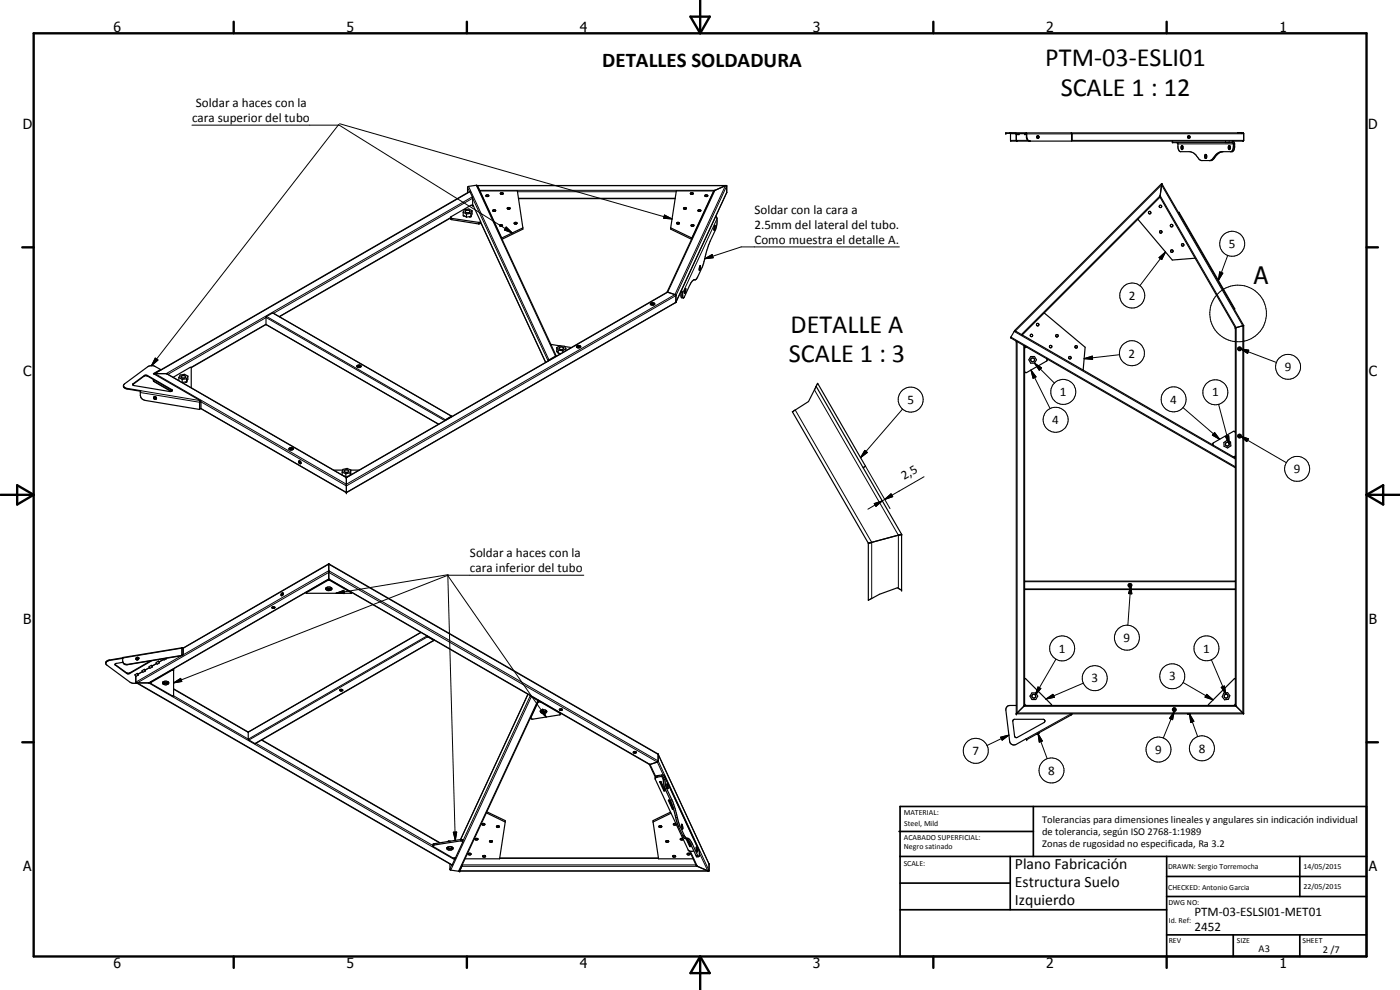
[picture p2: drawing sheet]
<svg xmlns="http://www.w3.org/2000/svg" width="420mm" height="297mm" viewBox="0 0 420 297" stroke-linecap="round" stroke-linejoin="round" font-family="sans-serif">
<g fill="none" stroke="#000" stroke-width=".35">
<path d="M308 39.9v.1M308 39.9l.3 1.9M321.5 39.9l.1 2.4M371.4 39.9h1.1M141 57.4l-94.8 54.8h4l53.8 31.1M141 57.4h.1M141 57.4l.8 2.1v2.1M143.2 55.8l74.8-.1 .1 2.1-15.3 33M143.2 55.7l-.3-.1-2.5 .4-.1 1.8M143.2 55.7l23.8 51.1M143.3 55.7l.7 1.6M144 57.1v.2"/>
<path d="M144 57.3v.2v-.2M144 57.3h11.3l1.6 11.1M144 57.3l6.6 14.1M145.9 58.6l.6-.1 .2 .2-.6 .3-.3-.2zM146 58.9h.5M150.1 58l.6-.2 .3 .3-.6 .2zM150.3 58.3h.6M155.6 59.6h47M207.2 58a.39 .39 0 0 1 .5-.2 .39 .39 0 0 1 .2 .4l-.5 .1zM207.3 58.3h.6M211.6 58.6l.5-.1 .3 .3-.5 .2-.4-.2zM211.7 58.9h.5"/>
<path d="M214.2 57.4l-14 30.3M214.2 57.3h-11.2l-1.7 11.1M214.2 57.3l-6.6 14.1M214.2 57.3v.2M217.8 55.7l-3.4 1.4-.2 .3M303.3 40v2.3M303.3 42.3h.1M304.7 40l.3 .4h.8v-.4M305 40l.1 2.3M307.5 40v.4h.5M308 40l-6.1-.1h71.2l.1 2.2-.1 .2h-69.8M308 40v1.4l.6 .8"/>
<path d="M308.4 42l.6 .3M308.7 42.3h.2M311.2 41.3l.3 .2M311.2 41.1v.2M311.2 40.9v.4M311.2 41.3l.2 .1M311.4 40.8l-.2 .1M311.5 41.5h.1M311.5 40.7h.1M311.5 40.7l-.1 .1M311.5 40.7l.4 .4-.4 .4M311.6 40.9l-.2 .2 .2 .2"/>
<path d="M311.6 40.9v.1M311.6 41v.2M311.6 41.2v.1M321.6 40.1h.2v2h-.2M348.1 59.1l22.6 39.2M348.1 59.1l-41.3 41.4M348.6 55.1l-.5 4M348.6 55.1l24.6 42.6M348.6 55.1l-44.1 44.1M351.8 42.3v.5h18.1l.3 .3-.1 1.3-.1 .6-.5 .5M353.3 42.8l.2 .4 .1 1.5 .5 .7 2.8 .1a4 4 0 0 1 3 2.3l.6 .4h3l.7-.4a4 4 0 0 1 2.9-2.3M354.6 43.8l.3-.1 .1 .4-.1 .8-.4-.3z"/>
<path d="M354.9 43.8v.9M356.5 40.9h.6v.5h-.6zM356.7 40.9l.2 .3-.2 .1zM361.6 46.4h.3l.3 .3-.3 .8-.3-.2zM362 46.4v1M368.8 43.8l.2-.1 .2 .4-.2 .8-.4-.5zM369.1 43.8v.9M369.8 42.3l.5 .3 .2 .6v1.2l-.4 .9-.2 .2h-3.1a3.8 3.8 0 0 0-3 2.3l-.7 .4M135.2 65.4l-51.3 29.6M135.2 65.3l.4 .2 8.2 1.3 .4-.2M135.3 65.1l6-3.5h.4l.4 .2 2.1 4.6v.5l-.6 .3-8-1.3-.4-.2zM139 63.7v1l1 .5"/>
<path d="M139 63.7l1 .5M139.7 63.3a.77 .77 0 0 1 1.3 .3 .74 .74 0 0 1-.7 .3 .74 .74 0 0 1-.6-.6zM140 64.2v1M141.3 65.1l-1.3 .1M141.3 64v1.1M141.3 64l-1.3 .2M141.7 63.2v1l-.4 .9M141.7 63.2l-1-.5-1.4 .2-.3 .8M141.7 63.2l-.4 .8M141.8 61.5l.1 .1M144.2 66.6l19.5 42.1M144.2 66.5v.1"/>
<path d="M148 63.4h.6M148.1 63.4l-.2-.2 .3-.3 .5 .2-.1 .3M148.2 63.4h.3M149.9 67.6l.8-.1a.39 .39 0 0 1-.3 .5 .39 .39 0 0 1-.5-.4zM150.1 67.9h.6M150.6 71.4v.2M152.3 62.7v-.3l.6-.1 .2 .2-.2 .2M152.3 62.7h.6M152.4 62.7h.5M154.3 66.9l.6-.2 .3 .3a.49 .49 0 0 1-.5 .2 .49 .49 0 0 1-.4-.3zM154.5 67.2h.5M156.9 68.4v.3l-6.2 3.1"/>
<path d="M156.9 68.4l-6.3 3M201.3 68.4v.3l6.2 3.1M201.3 68.4l6.3 3M203.2 67.2l-.2-.2 .3-.3 .6 .1-.1 .4M203.2 67.2h.6M205.3 62.7h.5M205.3 62.7l-.2-.3 .7-.1 .2 .2-.2 .2M207.4 67.6a.5 .5 0 0 1 .9 .1l-.6 .2zM207.6 71.4v.2M208 67.8l-.5 .1M209.8 63.4h.4a.33 .33 0 0 0-.3-.5 .33 .33 0 0 0-.3 .5h.6M210.1 79.8l.1 .6-.3 .8z"/>
<path d="M214.4 67.7l.2-.1v.5l-.3 1zM214.8 64.9l.4 .7-.2 2.6-2.3 5.2-1.8 6.5-1.5 3.2a1.15 1.15 0 0 1-1.3 .9l-.8 .9-2 4.3-.2 .2M341.5 65.8l10.3 12.2 6.9-.5M344.7 63.6l.3-.2a.39 .39 0 0 1 .4 .4 .39 .39 0 0 1-.5 .4 .39 .39 0 0 1-.2-.6zM353.7 63.8l.2-.1 16.6 28.9-.1 .1M79.8 97.4l-22.4 12.9M79.8 97.4l51.8 29.9M79.8 97.4l.1-2.4 2-1.1 53.7 31M195.2 91.1a.71 .71 0 0 1 1.3 .2 .75 .75 0 0 1-1.3-.1zM195.6 91.1l.5 .1-.4 .2zM196.5 91.2v.1M202.8 90.8l-98.8 57"/>
<path d="M202.8 90.8h.1M202.8 90.8v-2.3l-2.6-.8-96.2 55.6M204.3 87.5l.1 1.6 .7 .3M204.5 87.2l.3 .5 .3 1.7M205.7 86.6l.1 .7-.3 .7-.1-.5zM205.8 86.6h.1M209.9 81.2h.1M304.5 99.2l-1.2 2.1 1.7 1.1M304.5 99.2h.1M304.6 99.2l2.1 1.3M313.4 93.9l12.3 10.3-.6 6.8M370.7 98.3v113.4l2.5 2.5"/>
<path d="M373.2 97.7h.1M373.2 97.7v116.5h-68.2M373.2 97.7l-2.5 .6M37 115.9l.7 .7 4.5 .8M37.1 115.8l.8 .7 4.3 .7v.2M39.8 115.4l3.5-2.6 .5-.1 7.9 4.5M39.8 115.4l.2-.3 3.3-2.4 .6-.1 7.6 4.3 .2 .4-.4 .2M39.8 115.4l.5 .3 11 1.8M42.2 117.4l-.1 1.3a1.71 1.71 0 0 0 1.5 1.4l16.3 2.8M46 113.9l.2 .6 5.1 3M46.1 119.2v.1M46.3 119.3h.3v.3z"/>
<path d="M46.8 119.1l-.7 .1M46.8 119.2l-.7 .1M46.8 119.1l.1 .5M46.8 119.2l.1 .2-.1 .4h-.5l-.2-.5M48.2 110.9l-2.1-1.1-1.5 .1-7.2 5.3-.4 .7M48.2 110.9l-2.2 1.2 14 8v.3M48.2 110.9v.1M52 113.2l5.3-3 .1 6.1M53.7 113.3v.9M53.7 113.3l1 .5M54.5 112.8l.7-.1 .3 .1 .2 .3a.78 .78 0 0 1-1.4-.1zM54.7 113.8v1l1.3-.1"/>
<path d="M56 113.7v1M56 113.7l-1.3 .1M56.4 112.9v.9l-.4 .9M56.4 112.9l-1-.6-1.4 .2-.3 .8M56.4 112.9l-.4 .8M107.1 109.7a.71 .71 0 0 1 1.3 .3 .66 .66 0 0 1-.7 .3 .66 .66 0 0 1-.6-.6zM107.5 109.8h.4a.24 .24 0 0 1-.2 .3 .24 .24 0 0 1-.2-.3zM165.3 103.3l2.7 .5M166.9 106.8l-2.4 1.4M166.9 106.8h.1M167.1 104.3l.1 1.3M167.1 104.3l1-.6 1.3 .2 .4 .7"/>
<path d="M167.1 104.3l.4 .8M167.2 105.6l.3 .4M167.3 105.5l-.1 .1M167.5 106l.8 .1M167.5 105.1v.9M167.5 105.1l1.4 .1M167.8 104.3a.72 .72 0 0 1 .8-.2 .72 .72 0 0 1 .5 .5 .69 .69 0 0 1-.7 .3 .69 .69 0 0 1-.6-.6zM168.2 106.1h.1M168.9 105.2v.5M169.4 104l2 .3M169.8 104.6v.6M169.8 104.6l-.9 .6"/>
<path d="M173.1 103.8a.6 .6 0 0 1 .7-.2 .6 .6 0 0 1 .4 .6 .58 .58 0 0 1-.7 .3 .58 .58 0 0 1-.4-.7zM173.4 103.9l.3-.1 .2 .3-.4 .1zM244.9 116l-2.3 4.5-4.8 3.1 22.8 39.4M244.9 115.9v.1M244.9 115.9l25.7 44.4M244.9 115.9l.5-.9 14.3 24.9-.7 .4M305 102.4v111.8M305 102.4l2.5 1.4M306.7 100.5h.1M306.8 100.5l18.3 10.5M307.5 103.8v107.9l-2.5 2.5M307.5 103.8l63.2 36.5"/>
<path d="M308.1 104.2l-.6 .2M309.2 100.5l.4-.2 .3 .3a.37 .37 0 0 1-.4 .4 .37 .37 0 0 1-.3-.5zM309.3 107h1.2l.6 .9-.6 1.1h-1.2l-.5-1.1zM314.1 107.6l.2 .2-.2 .5-6 3.5-.6-.3M325.1 111l45.6 26.4M371.9 104.4h.2a.25 .25 0 0 1 .1 .4 .25 .25 0 0 1-.4 0zM59.9 120.6v2.3M60 120.2l-.1 2.7M60 120.4l-.1 .2h.4M60 120.4l.3 .2M60.2 122.6l43.8 25.2M60.3 120.6v2h-.4"/>
<path d="M86.8 134.5a.71 .71 0 0 1 1.2 .3 .67 .67 0 0 1-.7 .3 .67 .67 0 0 1-.5-.6zM87.2 134.5l.5 .2-.4 .2zM88 134.7h.1M89.7 138.3a.38 .38 0 0 1 .6 .3 .38 .38 0 0 1-.4 .5zM89.7 138.3a.46 .46 0 0 1 .6 .2 .46 .46 0 0 1-.1 .6M89.9 138.6l.1 .3zM135.5 125l-1.9 1.1M135.6 124.9l-2.1 1.3M135.6 124.9v.1M367.3 132.8l.9-.7 1.1 .5 .1 1.2-1 .6-1-.5zM370.7 129.7l-.6-.2-6 3.4-.2 .4 .2 .3M370.7 136.9l-.6 .2"/>
<path d="M371.9 130.6h.2a.25 .25 0 0 1 .1 .4 .25 .25 0 0 1-.4-.1zM100.2 141.1h2.6M102.7 141.6v.9M102.7 141.6l1.1 .6M103.2 142.8l.3 .1M103.3 141.2l.9-.2 .5 .3a.7 .7 0 0 1-.7 .5 .7 .7 0 0 1-.7-.6zM103.5 142.9v.1M103.8 142.2v.9M104 143.3v4.5M104.7 142.8l-.8 .4M105.1 141.9v.7M105.1 141.9l-1.3 .3"/>
<path d="M105.2 142.3h.1M105.2 142.2l-.1 .4M105.3 141.1h2.5M105.3 141l-.1 1.3M105.3 142.1l-.1 .2M105.3 141l-.2 .9M105.3 141l-1.1-.5-1.3 .3-.2 .8M84.4 178.7h.2M84.4 178.7h.1M84.6 178.2h.2l-.2 .3zM84.7 178.1h.1M84.9 177.9l-.5 .3v.5"/>
<path d="M84.9 177.9l.1 .5-.4 .3M84.9 177.9v.5l-.3 .3M91.9 177.8h.1M91.9 177.7l.1 .3h13.4v-.3M91.9 177.8l6.7-3.8 6.8 3.8M97.8 176.4a1.05 1.05 0 0 1 1.8 .4 1.09 1.09 0 0 1-1.9-.2zM97.8 176.4l.7 .4 .6-.1 .4-.3M98 176.3a.76 .76 0 0 0 1.3 0M98.7 173.8l96.2 55.6 2.5-.9 .1-2.2M98.7 169.2l98.8 57.1M98.7 169.2v4.6M98.7 173.8l-53.8 31.1h-4l-.1-.2v-1.8"/>
<path d="M98.7 169.2l-43.8 25.3M105.4 177.8h.1M260.6 163v17.1M270.6 160.3v16.8l-1.3-.7-5.4 1.9-3.2 1.7M270.6 160.3l-10 2.7M307.5 174.4h63.2M307.5 176.9h63.2M339 175.4h.2a.26 .26 0 0 1 0 .4 .26 .26 0 0 1-.3-.2zM34.5 199.3l.1 .1M34.6 199.4h.1M36.8 197.5l-4 .7a.85 .85 0 0 0-.8 .4 .85 .85 0 0 0 .1 1l7 5.1 .9 .3 1-.1M36.9 197.4v1.4"/>
<path d="M36.9 197.4l-4.3 .7-.8 .4-.1 .5M36.9 198.8l.1 .1M36.9 198.7l-2.1 .4-.3 .2M41 197.6l.1 .1M41.1 197.4h.2v.3h-.2zM41.6 197.4l.1 .1M41.6 197.4a.45 .45 0 0 1-.2 .5 .45 .45 0 0 1-.6-.2M41.6 197.4l-.6-.1-.2 .4M41.6 197.7l-.3 .3-.5-.2M45.1 198.3l-6.5 3.7h-.5l-3.5-2.6M45.4 199.6l.3 .5M45.4 199.6l.3 .2"/>
<path d="M45.4 199.6l-.7 .4 .3 .5 .7-.4M45.5 198.2l-6.9 4-.6-.1-3.5-2.8M45.7 199.8v.3M47 199.1l-1.3 .7M47.5 198.4l.3 .5M47.5 198.4l.3 .1M47.5 198.4l-.6 .4 .2 .5 .7-.4M47.8 198.5v.4M49 197.7l.2 .3 .7-.3M49.1 197.8l-1.3 .7M49.9 197.5v.2M54.6 196.6l-16.3 2.7-1.2-.3"/>
<path d="M54.6 196.6l.1 .1M54.6 194.4h.1M54.6 194.4l-17.7 3M54.6 194.4v.1M54.6 194.4v2.2M54.6 194.4l.4 .1v2M54.6 196.4l.4 .1-.3 .1zM54.7 196.5v.2M54.7 196.7l-16.7 2.8-.7-.2-.4-.5M81.6 182.2l.4 .2 .5-.2M81.6 182.2l.6-.2 .3 .3-.6 .2zM126.3 189.7l-51.8 30"/>
<path d="M128.2 190.8l2.1 1.3M128.3 190.9l1.9 1.1M130.2 192h.1M130.2 192.2l-53.6 30.9-2-1.1-.1-2.3M130.3 192.1h.1M260.7 180l-.1 .1M40.9 204.9l94.8 54.7 .9-2.1M41.2 202.1l.3 .5M41.2 202.1l.3 .1M41.2 202.1l-.7 .4 .3 .4M41.5 202.2v.4M41.5 202.6l-.7 .3"/>
<path d="M42.7 201.5l-1.2 .7M43.3 200.8l.3 .5M43.3 200.8l.3 .2M43.3 200.8l-.7 .5 .3 .4 .7-.4M43.6 201v.3M44.9 200.3l-1.3 .7M45.2 204.6v.3M48.8 204.7a1.35 1.35 0 0 0 1.8 0M49.1 204.6a.81 .81 0 0 0 1.3 0M49.1 204.5a.91 .91 0 0 1 1.5 .6 1.08 1.08 0 0 1-1.8-.2v-.2M49.1 204.5l-.3 .2M52.1 206.7l22.4 13"/>
<path d="M52.1 200.7v8.1h-.4l-6.4-3.7v-.3l6.4-3.8 .4 .1M102 207l.4 .2 .5-.2M102 207a.53 .53 0 0 1 .9 .1 .45 .45 0 0 1-.5 .3 .45 .45 0 0 1-.4-.4zM158.4 208.3l-20.2 43.6M159.2 208.7l2.4 1.5M159.3 215.2l.1 .5 .5 .1 8-1.3 .4-.3-6-3.5-.5-.1-.3 .1-2.2 4.7M161.6 210.1v.1M161.6 210.1l-23.7 51.2M161.7 210.2h-.1M162.3 213.3a1.22 1.22 0 0 0 1.7 0M162.4 213.2l-.1 .1M162.5 213.1a.83 .83 0 0 0 1.4 0"/>
<path d="M163.9 213.1l-.9-.1-.6 .2M163.9 213.1l.1 .2M164 213.3l.1 .1a.99 .99 0 0 1-.9 .7 .99 .99 0 0 1-1-.7l.1-.1M167.9 212.9a.43 .43 0 0 1 .5-.3 .43 .43 0 0 1 .3 .5 .49 .49 0 0 1-.8-.2zM167.9 212.9l.3 .1 .5-.1M168.3 214v.2M304 216.1l.4-.3h8.7a.52 .52 0 0 1 .5 .4 .52 .52 0 0 1-.3 .6l-8.4 4.5-.4-.4zM305 211.7h-1.9a1.24 1.24 0 0 0-1.2 1.4l1.1 9.3a1.29 1.29 0 0 0 1.9 1l3.1-1.7 .1 .2 13.5-7.4M307.5 211.7h63.2M307.5 211.4l.4 .3M307.5 203.8l.3-.2 7.7 7.8-.1 .3M309.7 207.9h1.1l.6 1-.6 1h-1.1l-.6-1z"/>
<path d="M311.8 219.9l-.6 .4M321.5 214.2l.1 .3M321.8 214.2l-.2 .3M356.4 214.2h.8M362.7 211.6l.1 .1M367.3 207.9l1.1-.1 .7 .9-.4 1.1-1.2 .2-.7-1zM370.7 203.6h-.3l-7.7 7.8v.2M370.7 211.4l-.4 .3M74.5 221.9h.1M78.6 222l53.4 30.9M190.1 225.7l.3 .1 .6-.1M190.1 225.7l.2 .3 .7-.3"/>
<path d="M190.1 225.7l.5-.2 .4 .2M194.8 229.3l1.9 3.9M196.6 233.7l.6-.5 1.5-.3 .3 .3 .4 3 2.6 5.9 1.6 5.8 1.6 3.3 .5 .4 .5-.1M196.6 233.7l10 21.4 .7 .3h.9M196.7 233.2l.3-.4 1.6-.3a.77 .77 0 0 1 .9 .5l.4 3.1 2 4.4 1.8 6.4 1.8 4.1 .7 .5M196.7 233.2l-.1 .5M197.5 226.3l15.3 32.9v2M198 234.6h.4l1.1 2.7-.3-.1zM198.2 234.5l1 2.3 .3 .1M199.5 232.9l10.3 22.3v1.8l-.4-.3-1.6-3.5a2.18 2.18 0 0 0-1.6-1.7M200.2 235.2l.2 1.4M200.2 235.2l.3 .9-.1 .5"/>
<path d="M200.2 235.2h.1M200.4 236.6h.1M311.1 220.3h.1M311.2 220.3h.1M311.7 220h.1M130 253.3l8.2-1.4 .7 .2v.5l-2.2 4.7-.3 .2-.5-.1-5.8-3.4zM134.1 254.4a1.23 1.23 0 0 1 1.8 0M134.1 254.3a1.29 1.29 0 0 0 1.8 0M134.1 254.4l.1 .4 .5 .3 1.1-.2 .1-.5M134.4 254.2a.79 .79 0 0 0 1.3 0M134.7 252.3v.2M134.7 252.3l-.4 .2"/>
<path d="M134.7 252.3l.5 .1M135 259.2l.1 1.8 2.8 .3M136.6 257.5h.1M138.6 259.7l-.6 1.5M138.7 259.5l-.7 1.9M138.9 252.6l-.7-.3-7.9 1.2-.3 .2M140.5 256.2l.1-.1a.37 .37 0 0 1 .5-.1 .37 .37 0 0 1 .2 .5h-.6zM140.7 256h.5M142.6 251.8l.3-.3 .6 .2a.47 .47 0 0 1-.5 .4 .47 .47 0 0 1-.4-.3zM142.7 251.6h.6M144.8 247.1h.5M144.8 247.1l-.2 .3 .2 .2 .6-.1 .1-.1-.2-.3"/>
<path d="M144.8 247.1h.6M145 256.7h.6M145.5 256.7l-.5 .1M145.5 256.7l.2 .3-.2 .2-.6-.1 .1-.3M146 243.9l5.6 2.7M146.1 243.6l5.5 2.6v.4M147 252.3h.7l.1 .3-.7 .1-.2-.3zM147.1 252.3h.5M149 247.9h.8a.4 .4 0 0 1-.4 .4 .4 .4 0 0 1-.4-.4zM149.1 247.8h.6M150 257.4h47.6M151.6 246.6l-1.7 11.1h-10.3"/>
<path d="M196 246.6l1.6 11.1h10.5M197.9 247.8h.5M197.9 247.8l.7 .2a.47 .47 0 0 1-.4 .3 .47 .47 0 0 1-.5-.4zM200 252.3l-.2 .2 .3 .2 .5-.1v-.3M200 252.3h.6M200 252.3h.5M200.6 240.2h.1M200.6 240.2l1.2 2.6M200.7 240.1l-.1 .1M200.7 240.1l.3 .1 1.1 2.3M200.7 240.1l1.1 2.3h.2M201.2 243.7l-5.2 2.5v.4"/>
<path d="M201.4 244l-5.4 2.6M201.8 242.8h.1M201.8 242.8h.3M201.9 256.8h.1a.4 .4 0 0 1 .4-.1 .4 .4 0 0 1 .3 .4l-.6 .1zM202 256.7h.6M202.3 247.1h.5M202.3 247.1l-.2 .2 .1 .2 .8-.1M204.3 251.6h.6M204.3 251.6l-.1 .1 .1 .3 .4 .1 .4-.3M204.5 247.4l.4 .8-.1 .6zM204.8 248.8h.1M206.1 251.6l.9 2"/>
<path d="M206.3 256.1h.7a.35 .35 0 0 1-.4 .4 .35 .35 0 0 1-.3-.4zM206.4 256h.6M206.4 251.9l.9 2M207 255.4l1.9 4.3 3.6 1.7M207 253.6h.1M207.1 253.6h.1M207.3 253.9l-.3 .1-1.1-2.4a2.72 2.72 0 0 1 1.4 1.7l1.7 3.6 .7 .1M207.3 253.9h.1M209 254.2l.3 .9-.1 .5-.3-.7zM209 254.2h-.1M137.9 261.3l.1 .1M137.9 261.3h.1"/>
<path d="M138 261.2h.1M212.8 261.3l-74.8 .1M212.8 261.2v.1"/>
<circle cx="348.3" cy="61.9" r=".37"/>
<circle cx="348.4" cy="69.6" r=".36"/>
<circle cx="351.6" cy="67.7" r=".39"/>
<circle cx="351.7" cy="75.3" r=".39"/>
<circle cx="354.9" cy="73.5" r=".38"/>
<circle cx="311.4" cy="97.4" r=".4"/>
<circle cx="309.9" cy="108" r=".58"/>
<circle cx="315.3" cy="104" r=".37"/>
<circle cx="317.2" cy="100.7" r=".39"/>
<circle cx="321.1" cy="107.3" r=".38"/>
<circle cx="323" cy="104.1" r=".38"/>
<circle cx="372" cy="104.7" r=".53"/>
<circle cx="368.4" cy="133.3" r=".58"/>
<circle cx="372" cy="130.8" r=".53"/>
<circle cx="339.1" cy="175.6" r=".55"/>
<circle cx="310.3" cy="208.9" r=".58"/>
<circle cx="352.4" cy="212.9" r=".25"/>
<circle cx="352.4" cy="212.9" r=".54"/>
<circle cx="368" cy="208.9" r=".59"/>
</g>
<g fill="none" stroke="#000" stroke-width=".3">
<path d="M57.6 37.5h44.2l51.9 32.4M101.7 37.3l-56.2 72.4M101.9 37.1l99.8 28.6M301.9 39.9v.1M303 39.9v.1M304.9 39.9v.1M140.3 56.3l.6 1.2M140.6 55.9l24.1 52.1M142.9 55.6l23.8 51.2M143.3 55.7h74.4l-15.1 32.7-98.6 56.9-57.5-33.2 94.5-54.6M143.3 55.9h.1M144 57.1h70.6l-14.2 30.6-96.4 55.6-54.1-31.2 91.9-53"/>
<path d="M155.3 57.5h47.6M155.6 59.5h47M218.1 55.8l-15.3 32.9-98.8 57.1-44-25.4M218.1 57.7l-15.3 33-98.8 57-43.7-25.1M303.3 40.1h1.4M303.3 42.1h5.2M305.8 40.1h1.7M308 41.1h.1M308.1 40.2h13.5M321.8 40.1h51.4M321.8 42.1h51.4M351.9 42.3v.5"/>
<path d="M353.5 43.2h17M364.2 47.3h.4M367.8 42.3v.5M368.9 42.3v.5M369.8 42.3v.5M370.2 43.9h.3M135.2 65.3l-51.4 29.7M135.6 65.5v.4M141.6 61.6l.2-.1 .1 .1M143.6 66.7v.5M144.2 66.6l19.6 42.1M151.9 68.1l1.8 1.8-2.3-.9z"/>
<path d="M199.4 64.5l2.3 1.2-2.5-.2zM211.5 77.6l2.2-1.2 .3 .9zM215.2 65.6l-10.3 22.3-.5-.1M269.9 74.1h-47.4l-11 3.5M347.8 77.3l2-1.7-1.2 2.3zM349.8 75.6l-7.7 10.1M368.5 76.6l-2.8 7.5M80 95l53.7 30.9M81.8 93.9l53.7 31M82.1 94l59.7-34.5 22.7 48.8M204.4 88.5l.5 .1M208.4 83.9h.2"/>
<path d="M304.4 99.4l66.3 38.3M304.7 99.3l43.9-43.8 24.4 42.2v116.2h-67.7v-111.4M366 81.6l1 .4-1.3 2.1zM38.1 116.5v.2M40 115.1v.2M42.1 117.8l17.8 2.9M42.2 117.2l17.8 3M43.3 112.7v.1M44.2 112.6v.2M46 114.3l5.5 3.1M46.6 107.4l.8 .6-1.9 1.7zM50.4 112.3l29.4-17 53.7 30.9"/>
<path d="M51.5 116.9v.2M57.3 110.2l22.5-12.9 51.8 30M244.4 117l25.2 43.6v15.9M303.4 101.1l67.3 38.9M306.5 100.4l41.7-41.7 22.8 39.6v113.6h-63.8v-108.2M309.4 111l1.5 2.1-.9 .4zM309.4 111l5.8 11.6M310.5 109l2.1 1.4-.7 .7zM310.5 109l5.9 5.9M325.4 107.6l2.4-.8 .1 1zM336 106.4l-10.6 1.2M372.3 104.6l2.5 .5-.4 .9z"/>
<path d="M372.3 104.6l10.8 4.2M133.7 126.1h.1M135.5 125v.1M238.7 123l22.9 39.7v16.9M259.5 135.1l.8 .7-2 1.5zM259.7 139.9l7.4 12.7M270.9 122.7l-12.6 14.6M355 122.3l11 9.5M364.5 129.8l1.5 2-2.2-1.2zM365.7 121.3l3.2 12M367.8 131l1-.3 .1 2.6zM372.3 130.9l2.4 .8-.5 .8z"/>
<path d="M372.3 130.9l13.7 7.9M262.4 151.1l2.4-.8-1.9 1.6zM264.8 150.3l-4.3 2.5M265.5 149.9l1.9-1.7 .5 .8zM277.3 143l-12.5 7.3M91.9 177.7v.1M98.3 174v.2M99 174v.2M100.8 178l2.4-.9 .2 1zM105.4 177.7v.1M134.4 172.7l2.2 79.4M134.5 172.4l-33.7 5.6"/>
<path d="M134.5 172.6l-82.4 32.3M175.2 172.6h-40.9l29.6 42.5M307.5 176.7h63.2M307.5 174.5h63.2M339.4 175.6l.3 2.6-1-.1zM339.4 175.6l-.9 12M32.8 198v.2M34.6 199.4v.2M38.3 199.3v.1M47 199.1l-1.3 .8M49.1 197.9l-1.3 .7M54.4 196.8l-13.6 7.9"/>
<path d="M54.6 194.5l-17.8 2.9M54.7 196.6l44-25.4 98.8 57.1 15.3 32.9M55 194.5l43.7-25.2 98.8 57.1 15.3 32.8M126.4 189.8l-51.9 29.9M128.2 190.8l-53.7 31M128.3 190.9h.1M128.3 191.1l-53.6 30.9M130.2 192h.1M130.2 192.1l-53.7 31M316.9 197.8l-6.2 10.7M363.5 198l4.4 10.3M38 201.9v.2"/>
<path d="M38.9 201.9v.2M42.8 201.5l-1.3 .8M44.9 200.3l-1.3 .8M45.1 204.7l.1 .1M45.4 204.6v.1M51.7 200.9v.1M52.1 208.7l22.4 13M52.1 204.9l2.1-1.4 .4 1zM52.1 206.8l22.4 13M158.4 208.3l-20.2 43.6M159.2 208.7l-20.3 43.7M159.3 215.2v.2"/>
<path d="M159.5 209l-24.2 52.1M161.4 210.2l-23.8 51.2M161.4 210.6v.2M162.1 213.4l.8-.6 1 2.3zM162.3 210.5v.2M168.1 213.9v.1M311.5 206.1l.9 .5-1.7 1.9zM313.9 209.8l2.1-1.5 .4 .9zM321.5 214.2l-13.5 7.5M325.1 205l-11.2 4.8M352.4 213.4l-.5 2.5-.9-.3zM352.4 213.4l-3.3 8"/>
<path d="M355 204.8l9.1 5.2M357 214.2l1.3 2.2-.9 .4zM357 214.2l2.4 6.8M362.2 208.3l1.9 1.7-2.5-.8zM366.5 206.2l.9-.4 .5 2.5zM76.8 223l53.2 30.7M78.4 222l53.5 30.9M196.8 233l-1.7-3.6-96.4-55.7-54.1 31.2 91.8 53M197.4 232.7v.4M198 234.6v.1M198.6 232.5l.5 1.5M199.1 232.6l-1.8-4-98.6-56.9-57.5 33.2 94.5 54.6"/>
<path d="M199.1 233.3l.4-.1 10.4 22.3M199.2 236.8v.4M199.5 233.8l-.4 .1M200.1 236.6l-.5 .1M300.3 221.2l2.5-.6-2 1.5zM302.8 220.6l-6.6 3.1M311.5 220.1l1.3 2.2-.9 .4zM311.5 220.1l2.8 7.5M130.3 253.2v.3M135.6 259.5l-.6 1.3M136 249.7l1.1-.1-.5 2.5zM136.6 257.4l-.1 .1"/>
<path d="M138.2 251.9v.4M138.7 259.5h70.2M150 257.6h47.6M200.6 240.2h.1M201.7 240l-.5 .1M201.8 242.4v.4M203.3 245.2l-.5 .1M204 247.8l-.4 .1M205.4 250.7h-.5M207 253.5v.4M207.2 255.4l2.1 4.5h-70.7M207.8 253.2l-.5 .1"/>
<path d="M209.4 256.7l-.5 .1M209.9 255.9l2.5 5.4h-74.4M138 261.1h.1"/>
<circle cx="369.8" cy="73.1" r="3.8"/>
<circle cx="339.8" cy="88.7" r="3.7"/>
<circle cx="371.6" cy="94" r="8.5"/>
<circle cx="273.3" cy="119.9" r="3.8"/>
<circle cx="319.1" cy="117.6" r="3.7"/>
<circle cx="339.7" cy="106" r="3.7"/>
<circle cx="352.2" cy="119.8" r="3.7"/>
<circle cx="364.7" cy="117.7" r="3.7"/>
<circle cx="386.6" cy="110.1" r="3.7"/>
<circle cx="316.8" cy="126" r="3.8"/>
<circle cx="389.3" cy="140.7" r="3.8"/>
<circle cx="318.8" cy="194.5" r="3.8"/>
<circle cx="338.2" cy="191.3" r="3.7"/>
<circle cx="362.1" cy="194.5" r="3.7"/>
<circle cx="328.6" cy="203.5" r="3.7"/>
<circle cx="351.8" cy="202.9" r="3.8"/>
<circle cx="292.8" cy="225.3" r="3.8"/>
<circle cx="315.6" cy="231.1" r="3.7"/>
<circle cx="347.7" cy="224.9" r="3.7"/>
<circle cx="360.7" cy="224.5" r="3.8"/>
</g>
<g fill="#000">
<circle cx="301.9" cy="39.9" r=".18"/>
<circle cx="372.5" cy="39.8" r=".18"/>
<circle cx="143.2" cy="55.7" r=".18"/>
<circle cx="143.3" cy="55.9" r=".18"/>
<circle cx="301.9" cy="40" r=".18"/>
<circle cx="141.8" cy="61.6" r=".18"/>
<circle cx="353.9" cy="63.7" r=".18"/>
<circle cx="304.5" cy="99.2" r=".18"/>
<circle cx="370.5" cy="92.6" r=".18"/>
<circle cx="370.7" cy="98.3" r=".18"/>
<circle cx="305" cy="102.4" r=".18"/>
<circle cx="307.5" cy="103.8" r=".18"/>
<circle cx="60" cy="120.3" r=".18"/>
<circle cx="104" cy="147.8" r=".18"/>
<circle cx="104" cy="143.3" r=".18"/>
<circle cx="98.7" cy="173.8" r=".18"/>
<circle cx="98.7" cy="169.2" r=".18"/>
<circle cx="270.6" cy="177.1" r=".18"/>
<circle cx="270.6" cy="160.3" r=".18"/>
<circle cx="36.9" cy="197.3" r=".18"/>
<circle cx="54.6" cy="194.4" r=".18"/>
<circle cx="54.7" cy="194.4" r=".18"/>
<circle cx="52.1" cy="200.7" r=".18"/>
<circle cx="305" cy="214.2" r=".18"/>
<circle cx="321.5" cy="214.2" r=".18"/>
<circle cx="357.2" cy="214.2" r=".18"/>
<circle cx="308.1" cy="221.9" r=".18"/>
<circle cx="204.6" cy="247.3" r=".18"/>
<circle cx="138" cy="261.4" r=".18"/>
<circle cx="138" cy="261.2" r=".18"/>
</g>
<g fill="none" stroke="#000" stroke-width=".71">
<path d="M10.1 10h400v277h-400zM70.1 6.5v3.5M140.1 6.5v3.5M207.2 5h5.8l-2.9 5zM210.1 0v10M280.1 6.5v3.5M350.1 6.5v3.5M6.7 74.2h3.4M410.1 74.2h3.4M.2 148.5h9.9M5.2 145.6l4.9 2.9-4.9 2.9zM410.1 148.5h10"/>
<path d="M410.1 148.5l5-2.9v5.8zM6.7 222.7h3.4M410.1 222.7h3.4M70.1 287v3.4M140.1 287v3.4M210.1 287v10M210.1 287l2.9 5h-5.8zM280.1 287v3.4M350.1 287v3.4"/>
</g>
<g fill="none" stroke="#000" stroke-width=".51">
<path d="M269.8 249.5h40.3M270.1 242h140v45h-140zM270.1 257h140M303.2 257v16M310.1 242v15M350.1 257v30M390.1 257v12M270.1 265h33.1M270.1 273h80M350.1 269h60M350.1 263h60M350.1 280.5h60"/>
<path d="M370.1 280.5v6.5M390.1 280.5v6.5"/>
</g>
<g fill="#000">
<path d="M151.9 68.1l1.8 1.8-2.3-.9zM199.4 64.5l2.3 1.2-2.5-.2zM211.5 77.6l2.2-1.2 .3 .9zM347.8 77.3l2-1.7-1.2 2.3zM366 81.6l1 .4-1.3 2.1zM46.6 107.4l.8 .6-1.9 1.7zM309.4 111l1.5 2.1-.9 .4zM310.5 109l2.1 1.4-.7 .7zM325.4 107.6l2.4-.8 .1 1zM372.3 104.6l2.5 .5-.4 .9zM259.5 135.1l.8 .7-2 1.5zM364.5 129.8l1.5 2-2.2-1.2z"/>
<path d="M367.8 131l1-.3 .1 2.6zM372.3 130.9l2.4 .8-.5 .8zM262.4 151.1l2.4-.8-1.9 1.6zM265.5 149.9l1.9-1.7 .5 .8zM100.8 178l2.4-.9 .2 1zM339.4 175.6l.3 2.6-1-.1zM52.1 204.9l2.1-1.4 .4 1zM162.1 213.4l.8-.6 1 2.3zM311.5 206.1l.9 .5-1.7 1.9zM313.9 209.8l2.1-1.5 .4 .9zM352.4 213.4l-.5 2.5-.9-.3zM357 214.2l1.3 2.2-.9 .4z"/>
<path d="M362.2 208.3l1.9 1.7-2.5-.8zM366.5 206.2l.9-.4 .5 2.5zM300.3 221.2l2.5-.6-2 1.5zM311.5 220.1l1.3 2.2-.9 .4zM136 249.7l1.1-.1-.5 2.5z"/>
</g>
<g font-size="7.9">
<text x="313.7" y="19.8">PTM-03-ESLI01</text>
<text x="318.3" y="28.7">SCALE 1 : 12</text>
<text x="237.3" y="99.8">DETALLE A</text>
<text x="236.7" y="108.8">SCALE 1 : 3</text>
</g>
<text font-size="7.2" x="376.3" y="85.1">A</text>
<text font-size="6.3" x="180.7" y="20">DETALLES SOLDADURA</text>
<g font-size="4.7">
<text x="304.6" y="260.8">Plano Fabricación</text>
<text x="304.6" y="266.2">Estructura Suelo</text>
<text x="304.6" y="271.6">Izquierdo</text>
</g>
<g font-size="4.2">
<text x="34" y="9.6">6</text>
<text x="104" y="9.6">5</text>
<text x="174" y="9.6">4</text>
<text x="244" y="9.6">3</text>
<text x="314" y="9.6">2</text>
<text x="384" y="9.6">1</text>
<text x="6.8" y="38.7">D</text>
<text x="410.6" y="38.7">D</text>
<text x="7" y="112.9">C</text>
<text x="410.8" y="112.9">C</text>
<text x="7" y="187.1">B</text>
<text x="410.8" y="187.1">B</text>
<text x="7" y="261.4">A</text>
<text x="410.8" y="261.4">A</text>
<text x="34" y="290.4">6</text>
<text x="104" y="290.4">5</text>
<text x="174" y="290.4">4</text>
<text x="244" y="290.4">3</text>
<text x="314" y="290.4">2</text>
<text x="384" y="290.4">1</text>
</g>
<g font-size="3.9">
<text x="58.8" y="32">Soldar a haces con la</text>
<text x="57.6" y="36.5">cara superior del tubo</text>
<text x="226.4" y="64.1">Soldar con la cara a</text>
<text x="226.4" y="68.6">2.5mm del lateral del tubo.</text>
<text x="226.4" y="73.1">Como muestra el detalle A.</text>
<text x="368.8" y="74.4">5</text>
<text x="338.8" y="90">2</text>
<text x="338.7" y="107.3">2</text>
<text x="385.6" y="111.3">9</text>
<text x="318.1" y="118.9">1</text>
<text x="363.8" y="119">1</text>
<text x="272.3" y="121.2">5</text>
<text x="351.2" y="121.1">4</text>
<text x="315.8" y="127.3">4</text>
<text x="388.3" y="142">9</text>
<text x="271.3" y="144.1" transform="rotate(-30 271.3 144.1)">2,5</text>
<text x="141" y="167">Soldar a haces con la</text>
<text x="141" y="171.5">cara inferior del tubo</text>
<text x="317.8" y="195.8">1</text>
<text x="337.2" y="192.6">9</text>
<text x="361.1" y="195.8">1</text>
<text x="327.6" y="204.8">3</text>
<text x="350.8" y="204.2">3</text>
<text x="291.8" y="226.5">7</text>
<text x="346.7" y="226.2">9</text>
<text x="359.7" y="225.8">8</text>
<text x="314.6" y="232.5">8</text>
<text x="358.5" y="275">PTM-03-ESLSI01-MET01</text>
<text x="358.5" y="279.4">2452</text>
</g>
<g font-size="3.1">
<text x="312.7" y="246.8">Tolerancias para dimensiones lineales y angulares sin indicación individual</text>
<text x="312.7" y="250.4">de tolerancia, según ISO 2768-1:1989</text>
<text x="312.7" y="254">Zonas de rugosidad no especificada, Ra 3.2</text>
<text x="377.7" y="285.6">A3</text>
<text x="397" y="285.9">2 /7</text>
</g>
<g font-size="2.4">
<text x="271.2" y="244.4">MATERIAL:</text>
<text x="271.3" y="252">ACABADO SUPERFICIAL:</text>
<text x="271.4" y="247.9">Steel, Mild</text>
<text x="271.3" y="254.6">Negro satinado</text>
<text x="271.2" y="259.7">SCALE:</text>
<text x="350.6" y="260.8">DRAWN: Sergio Torremocha</text>
<text x="391.2" y="260.6">14/05/2015</text>
<text x="350.6" y="267">CHECKED: Antonio Garcia</text>
<text x="391.2" y="266.7">22/05/2015</text>
<text x="350.6" y="271.4">DWG NO:</text>
<text x="350.8" y="276.9">Id. Ref:</text>
<text x="350.8" y="282.8">REV</text>
<text x="371.2" y="282.9">SIZE</text>
<text x="390.9" y="282.9">SHEET</text>
</g>
</svg>
